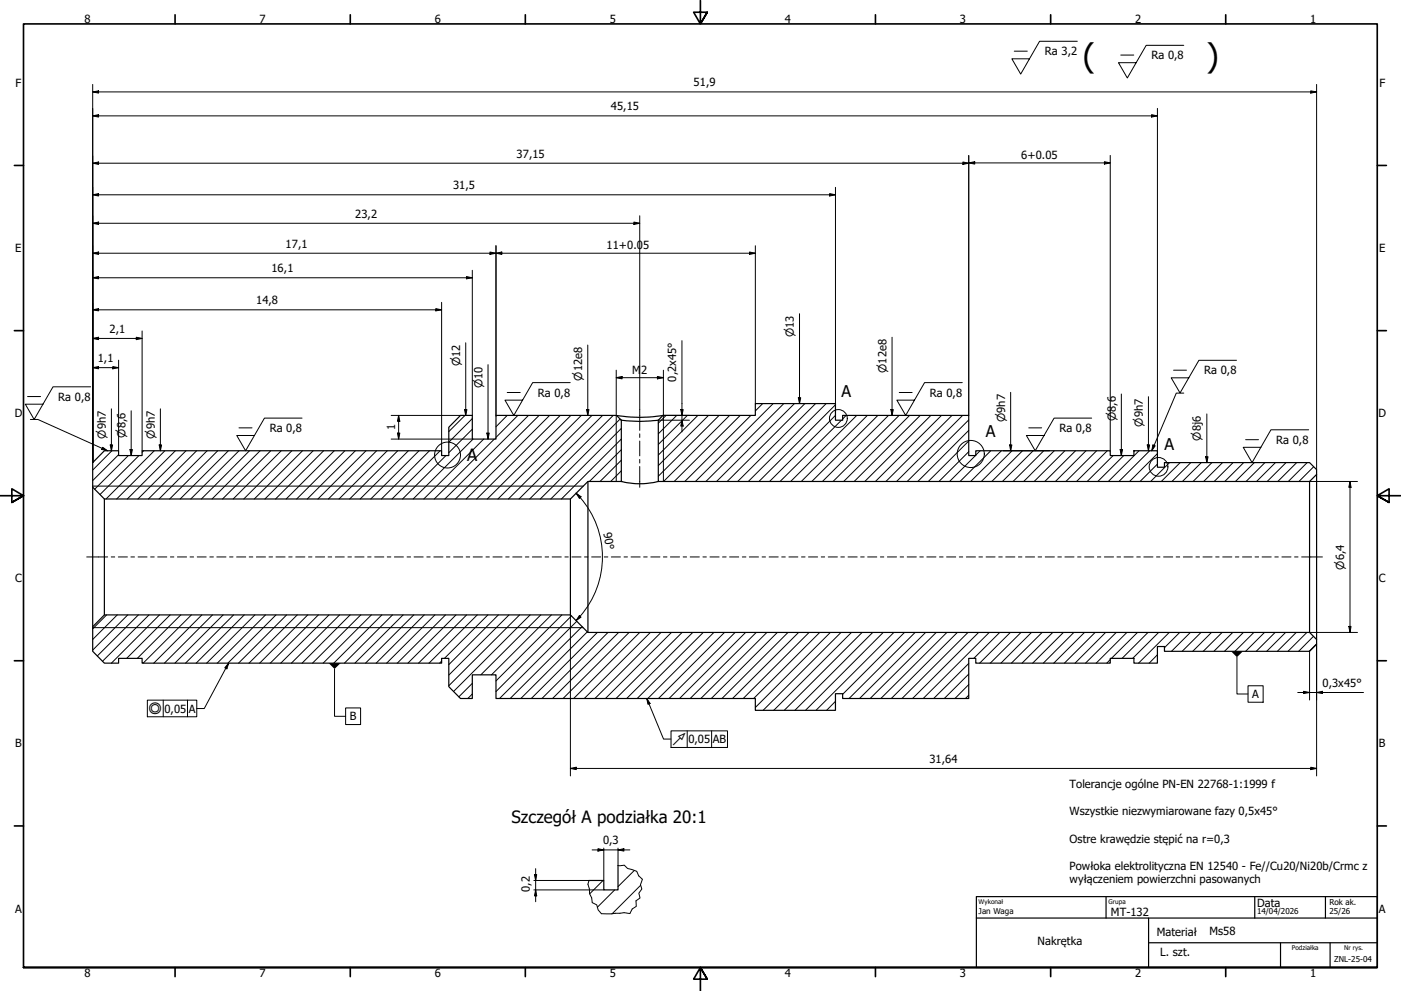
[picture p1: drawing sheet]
<svg xmlns="http://www.w3.org/2000/svg" width="594mm" height="420mm" viewBox="0 0 594 420" stroke-linecap="round" stroke-linejoin="round" font-family="sans-serif">
<!-- layer: Hatch (ISO) -->
<g fill="none" stroke="#000" stroke-width=".42">
<path d="M197.2 176.1l-6.9 6.9M200.3 177.5l-10 10M210.6 176.1l-.3 .3M215.1 176.1l-4.8 4.9M219.6 176.1l-9.3 9.4M224.1 176.1l-35.4 35.5M228.6 176.1l-35.4 35.5M233 176.1l-35.3 35.5M237.6 176.1l-35.5 35.5M242.1 176.1l-35.5 35.5M246.5 176.1l-35.4 35.5M251 176.1l-35.4 35.5"/>
<path d="M255.5 176.1l-35.4 35.5M260 176.1l-35.4 35.5M263 177.7l-33.9 33.9M282.4 176.1l-3.3 3.3M287 176.1l-7.9 7.8M291.5 176.1l-12.4 12.3M295.9 176.1l-16.8 16.9M300.4 176.1l-21.3 21.3M304.9 176.1l-25.8 25.8M309.4 176.1l-28 28M313.9 176.1l-28 28M318.4 176.1l-28 28"/>
<path d="M323.4 171.1l-3.1 3.1M327.9 171.1l-33 33M332.4 171.1l-33.1 33M336.9 171.1l-33.1 33M341.3 171.1l-32.9 33M345.8 171.1l-33 33M350.3 171.1l-33 33M354.3 176.1l-28 28M354.3 171.6l-32.5 32.5M356.8 178.2l-26 25.9M358.8 176.1l-1.5 1.6M363.3 176.1l-28 28"/>
<path d="M367.8 176.1l-28 28M372.2 176.1l-28 28M376.7 176.1l-28 28M381.3 176.1l-28 28M385.7 176.1l-27.9 28M390.2 176.1l-28 28M394.7 176.1l-28 28M399.2 176.1l-28 28M403.7 176.1l-28 28M408.2 176.1l-28 28M410.8 178l-26.1 26.1M47.4 191.1l-8.1 8.2"/>
<path d="M50.3 192.8l-11 11M54.4 193.1l-14.3 14.3M58.9 193.1l-16.5 16.6M60.9 191.1l-.6 .6M65.4 191.1l-20.4 20.5M69.9 191.1l-20.4 20.5M74.4 191.1l-20.4 20.5M78.9 191.1l-20.4 20.5M83.4 191.1l-20.5 20.5M87.8 191.1l-20.4 20.5M92.3 191.1l-20.4 20.5M96.8 191.1l-20.4 20.5"/>
<path d="M101.3 191.1l-20.4 20.5M105.8 191.1l-20.4 20.5M110.3 191.1l-20.4 20.5M114.8 191.1l-20.4 20.5M119.3 191.1l-20.4 20.5M123.8 191.1l-20.4 20.5M128.3 191.1l-20.5 20.5M132.8 191.1l-20.5 20.5M137.2 191.1l-20.4 20.5M141.7 191.1l-20.4 20.5M146.2 191.1l-20.4 20.5M150.7 191.1l-20.4 20.5"/>
<path d="M155.2 191.1l-20.4 20.5M159.7 191.1l-20.4 20.5M164.2 191.1l-20.4 20.5M168.7 191.1l-20.4 20.5M173.2 191.1l-20.5 20.5M177.7 191.1l-20.5 20.5M182.1 191.1l-20.4 20.5M186.6 191.1l-20.4 20.5M189.1 193.1l-18.4 18.5M200.3 182l-10 9.9M200.6 186.2l-25.4 25.4M205.1 186.2l-25.4 25.4"/>
<path d="M209.6 186.2l-25.5 25.4M263.5 199.6l-4.5 4.5M263.5 195.1l-9.1 9M263.5 186.2l-25.4 25.4M263.5 181.7l-29.9 29.9M263.5 190.7l-13.6 13.4M410.8 182.5l-21.6 21.6M410.8 191.5l-12.7 12.6M410.8 187l-17.2 17.1M413.6 193.1l-10.9 11M415.6 191.1l-1.8 1.9M420.1 191.1l-13 13"/>
<path d="M424.6 191.1l-13 13M429.1 191.1l-13 13M433.6 191.1l-13 13M438.1 191.1l-13 13M442.6 191.1l-13 13M447 191.1l-12.9 13M451.5 191.1l-13 13M456.1 191.1l-13.1 13M460.5 191.1l-13 13M465 191.1l-13 13M469.5 191.1l-13 13M472 193.1l-11 11"/>
<path d="M476.5 193.1l-11 11M483 191.1l-13 13M487.5 191.1l-13 13M490.8 196.8l-7.4 7.3M490.8 192.3l-11.8 11.8M495.9 196.1l-8 8M500.4 196.1l-8 8M505 196.1l-8 8M509.4 196.1l-8 8M513.9 196.1l-8 8M518.4 196.1l-8 8M522.9 196.1l-8 8"/>
<path d="M527.4 196.1l-8 8M531.9 196.1l-8 8M536.4 196.1l-8 8M540.8 196.1l-8 8M545.3 196.1l-8 8M549.8 196.1l-8 8M554.3 196.1l-8 8M557 197.9l-6.2 6.2M263.5 204.1h.1M45.2 260.7l-5.9 5.9M49.7 260.7l-10.4 10.4M54.2 260.7l-14.9 14.9"/>
<path d="M58.7 260.7l-17.4 17.4M63.2 260.7l-19.7 19.6M67.6 260.7l-20.4 20.5M72.1 260.7l-18.4 18.4M76.6 260.7l-18.4 18.4M81.2 260.7l-20.5 20.5M85.6 260.7l-20.4 20.5M90.1 260.7l-20.4 20.5M94.6 260.7l-20.4 20.5M99.1 260.7l-20.4 20.5M103.6 260.7l-20.4 20.5M108.1 260.7l-20.5 20.5"/>
<path d="M112.6 260.7l-20.5 20.5M117 260.7l-20.4 20.5M121.5 260.7l-20.3 20.5M126 260.7l-20.4 20.5M130.5 260.7l-20.4 20.5M135 260.7l-20.4 20.5M139.5 260.7l-20.4 20.5M144 260.7l-20.4 20.5M148.5 260.7l-20.4 20.5M153 260.7l-20.5 20.5M157.5 260.7l-20.5 20.5M161.9 260.7l-20.4 20.5"/>
<path d="M166.4 260.7l-20.4 20.5M170.9 260.7l-20.4 20.5M175.5 260.7l-20.5 20.5M179.9 260.7l-20.4 20.5M184.4 260.7l-20.4 20.5M188.9 260.7l-20.4 20.5M193.4 260.7l-20.4 20.5M197.9 260.7l-20.4 20.5M202.4 260.7l-20.5 20.5M206.9 260.7l-18.4 18.4M211.3 260.7l-21 21.1M215.8 260.7l-25.5 25.5"/>
<path d="M220.3 260.7l-30 30M224.8 260.7l-32.5 32.5M229.3 260.7l-25.4 25.4M233.8 260.7l-25.4 25.4M238.3 260.7l-28 28M242.3 261.2l-32 32M244.5 263.4l-32.7 32.7M246.8 265.7l-30.5 30.4M249 267.9l-28.1 28.2M253.3 268.1l-28 28M257.8 268.1l-28 28M262.3 268.1l-28 28"/>
<path d="M266.8 268.1l-28 28M271.3 268.1l-28 28M275.8 268.1l-28 28M280.3 268.1l-28 28M284.7 268.1l-28 28M289.2 268.1l-28 28M293.8 268.1l-28.1 28M298.2 268.1l-28 28M302.7 268.1l-28 28M307.2 268.1l-28 28M311.7 268.1l-28 28M316.2 268.1l-28 28"/>
<path d="M320.7 268.1l-28 28M325.2 268.1l-28 28M329.6 268.1l-28 28M334.1 268.1l-28 28M338.6 268.1l-28 28M343.1 268.1l-27.9 28M347.6 268.1l-28 28M352.1 268.1l-31.8 31.9M356.6 268.1l-33 33.1M361.1 268.1l-33 33.1M365.6 268.1l-33.1 33.1M370.1 268.1l-33 33.1"/>
<path d="M374.5 268.1l-32.9 33.1M379 268.1l-33 33.1M383.5 268.1l-26.2 26.3M388 268.1l-28 28M392.5 268.1l-28 28M397 268.1l-28 28M401.5 268.1l-28 28M406 268.1l-28 28M410.5 268.1l-28 28M415 268.1l-28 28M419.5 268.1l-28 28M423.9 268.1l-11 11"/>
<path d="M428.4 268.1l-13 13.1M432.9 268.1l-13 13.1M437.4 268.1l-13 13.1M441.9 268.1l-13 13.1M446.4 268.1l-13 13.1M450.9 268.1l-13 13.1M455.4 268.1l-13 13.1M459.9 268.1l-13.1 13.1M464.4 268.1l-13 13.1M468.8 268.1l-12.9 13.1M470.8 279.6l-1.5 1.6M473.3 268.1l-13 13.1"/>
<path d="M477.8 268.1l-13 13.1M482.3 268.1l-11 11M486.8 268.1l-11 11M490.8 277.6l-3.5 3.6M491.3 268.1l-11 11M495.8 268.1l-13 13.1M500.3 268.1l-6.5 6.5M504.8 268.1l-8 8M509.3 268.1l-8 8M513.7 268.1l-7.9 8M518.2 268.1l-8 8M522.7 268.1l-8 8"/>
<path d="M527.2 268.1l-8 8M531.7 268.1l-8 8M536.2 268.1l-8 8M540.7 268.1l-8 8M545.1 268.1l-8 8M549.7 268.1l-8 8M554.2 268.1l-8 8M557 269.8l-6.3 6.3M558.3 273l-3.2 3.1M187.3 280.3l-.9 .9M200.3 294.2l-1.9 1.9M200.3 289.7l-5.7 5.7"/>
<path d="M354.3 297.3l-3.8 3.9M410.8 294.7l-1.4 1.4M410.8 290.2l-5.9 5.9M410.8 285.8l-10.4 10.3M410.8 281.3l-14.9 14.8M255.7 373.3l-5.6 5.6M260.7 377.3l-7.4 7.4M269 369l-6.9 6.9M271.7 375.3l-12.1 12.1"/>
</g>
<!-- layer: Visible (ISO) -->
<g fill="none" stroke="#000" stroke-width=".51">
<path d="M261.4 176.1a59.1 59.1 0 0 0 19.7 0M263.5 178.2a60.8 60.8 0 0 0 15.6 0M281.1 176.1h39.2v-5h34v7.1h3v-2.1h53.5v17h3v-2h57v2h10v-2h10v7h3v-2h61.5l3 3v2l-3 3h-276.2v-25.9zM44.3 191.1h6v2h10v-2h127v2h3v-12l5-5h5v10.1h10v-10.1h51.1l2.1 2.1v25.9h-14.2l-7.4 7.5h-197.6l-5-5.1v-10.4zM39.3 206.5v59.2M44.3 211.6v49.1M241.9 211.6v49.1M249.3 204.1v64M263.5 204.1a32.8 32.8 0 0 0 15.6 0M555.3 204.1v64M558.3 201.1v70M44.3 260.7h197.6l7.4 7.4h306l3 3v2.1l-3 2.9h-61.5v-2h-3v7.1h-10v-2.1h-10v2.1h-57v-2.1h-3v17h-53.5v-2h-3v7.1h-34v-5.1h-110v-10h-10v10h-5l-5-5v-12h-3v2.1h-127v-2.1h-10v2.1h-6l-5-5.1v-10.4z"/>
<path d="M262.1 366.9v10.4h-6.1v-4h-6.3"/>
</g>
<!-- layer: Visible Narrow (ISO) -->
<path d="M261.3 176.1v28M281.3 176.1v28M39.3 206.1h208M39.3 266.1h208" fill="none" stroke="#000" stroke-width=".42"/>
<!-- layer: Break Line (ISO) -->
<path d="M262.1 366.9l2.6-.1 1.4 1.4 3.9 1.2 .8 1.9 1.6 1.5-.8 2.3 .6 1.8-1.3 1.8 .5 2-1.7 1.2 .1 2.4-1.7 1.1-1 1.9-2.4-.4-5.5 .6-4.2-.1-1.4-1.7-.6-2.1-1.9-.9-.2-2-.9-1.8-.1-2-.6-2 .4-1.6" fill="none" stroke="#000" stroke-width=".42"/>
<!-- layer: Detail Boundary (ISO) -->
<circle cx="189.8" cy="192.9" r="5.5" fill="none" stroke="#000" stroke-width=".42"/>
<!-- layer: Border (ISO) -->
<g fill="none" stroke="#000" stroke-width=".7">
<path d="M74.2 6.3v3.8M148.5 6.3v3.8M222.8 6.3v3.8M297 .2v9.9l-2.9-4.9h5.8l-2.9 4.9 2.9-4.9M371.2 6.3v3.8M445.5 6.3v3.8M519.7 6.3v3.8M6.1 70.1h3.9M584 70.1h3.9M6.1 140.2h3.9M584 140.2h3.9M0 210.2h10l-5-3v5.8l5-2.8-5 2.8"/>
<path d="M594 210.2h-10l5-3v5.8l-5-2.8 5 2.8M6.1 280.1h3.9M584 280.1h3.9M6.1 350.2h3.9M584 350.2h3.9M10 410.2v-400.1h574v400.1h-574h574M74.2 410.2v3.9M148.5 410.2v3.9M222.8 410.2v3.9M299.9 415.1l-2.9-4.9 2.9 4.9h-5.8l2.9-4.9v10M371.2 410.2v3.9M445.5 410.2v3.9"/>
<path d="M519.7 410.2v3.9"/>
</g>
<!-- layer: Title (ISO) -->
<path d="M414 380.2h170v30h-170zM414 389.2h170M469 380.2v9M487 399.7h97M487 389.2v21M532.1 380.2v9M543 399.7v10.5M562 380.2v9M564 399.7v10.5" fill="none" stroke="#000" stroke-width=".51"/>
<!-- layer: Sketch Geometry (ISO) -->
<g fill="none" stroke="#000" stroke-width=".42">
<circle cx="355.5" cy="177.4" r="3.8"/>
<circle cx="411.6" cy="192.5" r="5.7"/>
<circle cx="491.3" cy="197.9" r="4"/>
</g>
<!-- layer: Centerline (ISO) -->
<g fill="none" stroke="#000" stroke-width=".42">
<path d="M271.3 173.7v8.8M271.3 183.9v1.6M271.3 187v6.3M271.3 194.8v1.5M271.3 197.8v8.8M36.8 236.1h8.9M47.2 236.1h1.4M50.2 236.1h3.8M55.5 236.1h1.5M58.5 236.1h3.9M63.9 236.1h1.5M66.9 236.1h3.8"/>
<path d="M72.3 236.1h1.4M75.2 236.1h3.9M80.6 236.1h1.5M83.6 236.1h3.8M89 236.1h1.5M91.9 236.1h3.9M97.3 236.1h1.5M100.3 236.1h3.9M105.7 236.1h1.5M108.7 236.1h3.9M114 236.1h1.6M117 236.1h3.9"/>
<path d="M122.4 236.1h1.5M125.4 236.1h3.9M130.8 236.1h1.5M133.8 236.1h3.9M139.1 236.1h1.6M142.2 236.1h3.8M147.5 236.1h1.5M150.5 236.1h3.9M155.9 236.1h1.5M158.9 236.1h3.9M164.2 236.1h1.5M167.3 236.1h3.8"/>
<path d="M172.6 236.1h1.5M175.6 236.1h3.9M181 236.1h1.4M184 236.1h3.8M189.3 236.1h1.5M192.3 236.1h3.9M197.7 236.1h1.5M200.7 236.1h3.8M206.1 236.1h1.4M209 236.1h3.9M214.4 236.1h1.5M217.4 236.1h3.9"/>
<path d="M222.8 236.1h1.5M225.7 236.1h3.9M231.1 236.1h1.6M234.1 236.1h3.9M239.5 236.1h1.5M242.5 236.1h3.9M247.8 236.1h1.6M250.9 236.1h3.8M256.2 236.1h1.5M259.2 236.1h3.9M264.6 236.1h1.5M267.6 236.1h3.9"/>
<path d="M272.9 236.1h1.5M276 236.1h3.8M281.3 236.1h1.5M284.3 236.1h3.9M289.7 236.1h1.4M292.7 236.1h3.8M298.1 236.1h1.4M301.1 236.1h3.8M306.4 236.1h1.5M309.4 236.1h3.8M314.8 236.1h1.5M317.8 236.1h3.8"/>
<path d="M323.2 236.1h1.4M326.1 236.1h3.9M331.5 236.1h1.5M334.5 236.1h3.8M339.9 236.1h1.5M342.8 236.1h3.9M348.2 236.1h1.5M351.2 236.1h3.9M356.6 236.1h1.5M359.6 236.1h3.9M364.9 236.1h1.6M367.9 236.1h3.9"/>
<path d="M373.3 236.1h1.5M376.3 236.1h3.9M381.7 236.1h1.5M384.7 236.1h3.9M390 236.1h1.5M393 236.1h3.9M398.4 236.1h1.5M401.4 236.1h3.9M406.8 236.1h1.4M409.8 236.1h3.8M415.1 236.1h1.5M418.1 236.1h3.9"/>
<path d="M423.5 236.1h1.5M426.5 236.1h3.8M431.9 236.1h1.4M434.8 236.1h3.9M440.2 236.1h1.5M443.2 236.1h3.9M448.6 236.1h1.5M451.5 236.1h3.9M456.9 236.1h1.5M459.9 236.1h3.9M465.3 236.1h1.5M468.3 236.1h3.9"/>
<path d="M473.6 236.1h1.6M476.6 236.1h3.9M482 236.1h1.6M485 236.1h3.9M490.4 236.1h1.5M493.4 236.1h3.9M498.7 236.1h1.6M501.8 236.1h3.8M507.1 236.1h1.5M510.1 236.1h3.9M515.5 236.1h1.5M518.5 236.1h3.9"/>
<path d="M523.8 236.1h1.5M526.9 236.1h3.8M532.2 236.1h1.5M535.2 236.1h3.9M540.6 236.1h1.4M543.6 236.1h3.8M549 236.1h1.4M551.9 236.1h8.9"/>
</g>
<!-- layer: Dimension (ISO) -->
<g fill="none" stroke="#000" stroke-width=".42">
<path d="M39.3 39l2.5-.5v1zM39.3 35.8v160.3M39.3 39h519M555.8 38.5l2.5 .5-2.5 .5zM558.3 35.8v163.3M39.3 49.1l2.5-.5v1zM39.3 49.1h451.5M488.3 48.6l2.5 .5-2.5 .5zM490.8 46v145.1M39.3 69.2l2.5-.5v1zM39.3 69.2h371.5M354.3 79.4v91.7"/>
<path d="M408.3 68.7l2.5 .5-2.5 .5zM410.8 69.1l2.5-.5v1zM410.8 65.9v110.2M410.8 69.1h60M468.3 68.6l2.5 .5-2.5 .5zM470.8 65.9v125.2M39.3 82.6l2.5-.5v1zM39.3 94.7l2.5-.6v1.1zM39.3 82.6h315M39.3 94.7h232M268.8 94.1l2.5 .6-2.5 .5zM271.3 91.5v82.2"/>
<path d="M351.8 82.1l2.5 .5-2.5 .5zM39.3 117.8l2.5-.5v.9zM39.3 107.4l2.5-.6v1.1zM39.3 117.8h161M39.3 107.4h281M197.8 117.3l2.5 .5-2.5 .4zM200.3 114.6v61.5M207.8 106.8l2.5 .6-2.5 .5zM210.3 107.4l2.5-.6v1.1zM210.3 104.2v71.9M317.8 106.8l2.5 .6-2.5 .5zM320.3 104.2v66.9"/>
<path d="M39.3 131.4l2.5-.5v.9zM39.3 131.4h148M184.8 130.9l2.5 .5-2.5 .4zM187.3 128.2v62.9M339 133v38.1M39.3 155.9l2.5-.5v1zM39.3 143.5l2.5-.5v1zM39.3 155.9h11M39.3 143.5h21M47.8 155.4l2.5 .5-2.5 .5zM50.3 152.7v38.4M57.8 143l2.5 .5-2.5 .5z"/>
<path d="M60.3 140.3v50.8M197.5 145.3v30.8M206.9 154.6v31.6M249.2 146.3v29.8M261.3 157v19.1M278.8 159.6l2.5 .5-2.5 .5zM281.3 157v19.1M289.2 144.4v38.7M378.3 143v33.1M47.2 173.3v17.8M55.6 174.2v18.9M68 173.3v17.8"/>
<path d="M165.9 176.1h29.4M169 176.1l.5 2.5h-1zM169 176.1v10.1M197 173.7h1l-.5 2.4zM248.7 173.7h1l-.5 2.4zM261.3 160.1l2.5-.5v1zM261.3 160.1h20M279.1 178.2h13.3M281.1 176.1h11.3M288.7 173.7h1l-.5 2.4zM289.2 178.2l.5 2.4h-1zM338.5 168.6h1l-.5 2.5z"/>
<path d="M377.8 173.7h1l-.5 2.4zM428.6 166.3v24.8M475.5 167v26.1M487 168.2v22.9M511.7 175.5v20.6M46.7 188.6h1.1l-.6 2.5zM55.1 190.6h1l-.5 2.5zM67.5 188.6h1l-.5 2.5zM165.9 186.2h34.4M168.5 183.6h1l-.5 2.6zM206.4 183.6h1.1l-.6 2.6zM425.4 191.1h19.7"/>
<path d="M428.1 188.6h1l-.5 2.5zM475 190.6h1l-.5 2.5zM486.5 188.6h1l-.5 2.5zM511.2 193.7h1.1l-.6 2.4zM244.3 209.1l2.1 1.5-.7 .7zM244.3 209.1l1.7 1.8M246 210.9a38.2 38.2 0 0 1 0 50.4M555.3 204.1h20.3M572.5 204.1l.4 2.5h-1zM572.5 204.1v64M241.9 260.7v68.3M245.7 261l.7 .7-2.1 1.4z"/>
<path d="M246 261.3l-1.7 1.8M555.3 276.1v20.7M555.3 268.1h20.3M558.3 273.2v55.8M571.9 265.6h1l-.4 2.5zM550.3 293.6h27.9M552.8 293.1l2.5 .5-2.5 .4zM558.3 293.6l2.5-.5v.9zM241.9 325.8l2.4-.5v1zM241.9 325.8h316.4M555.8 325.3l2.5 .5-2.5 .5zM253.6 359.8l2.4 .5-2.4 .5z"/>
<path d="M256 359.6v13.7M262.1 359.6v7.3M226.4 373.3h23.3M226.4 377.3h29.6M226.6 370.8h1l-.5 2.5zM227.1 377.3l.5 2.5h-1zM227.1 368.3v14M251.1 360.3h16M262.1 360.3l2.4-.5v1z"/>
</g>
<g fill="#000">
<path d="M39.3 39l2.5-.5v1zM555.8 38.5l2.5 .5-2.5 .5zM39.3 49.1l2.5-.5v1zM488.3 48.6l2.5 .5-2.5 .5zM39.3 69.2l2.5-.5v1zM408.3 68.7l2.5 .5-2.5 .5zM410.8 69.1l2.5-.5v1zM468.3 68.6l2.5 .5-2.5 .5zM39.3 82.6l2.5-.5v1zM39.3 94.7l2.5-.6v1.1zM268.8 94.1l2.5 .6-2.5 .5zM351.8 82.1l2.5 .5-2.5 .5z"/>
<path d="M39.3 117.8l2.5-.5v.9zM39.3 107.4l2.5-.6v1.1zM197.8 117.3l2.5 .5-2.5 .4zM207.8 106.8l2.5 .6-2.5 .5zM210.3 107.4l2.5-.6v1.1zM317.8 106.8l2.5 .6-2.5 .5zM39.3 131.4l2.5-.5v.9zM184.8 130.9l2.5 .5-2.5 .4zM39.3 155.9l2.5-.5v1zM39.3 143.5l2.5-.5v1zM47.8 155.4l2.5 .5-2.5 .5zM57.8 143l2.5 .5-2.5 .5z"/>
<path d="M261.3 160.1l2.5-.5v1zM169 176.1l.5 2.5h-1zM197 173.7h1l-.5 2.4zM248.7 173.7h1l-.5 2.4zM278.8 159.6l2.5 .5-2.5 .5zM288.7 173.7h1l-.5 2.4zM338.5 168.6h1l-.5 2.5zM377.8 173.7h1l-.5 2.4zM46.7 188.6h1.1l-.6 2.5zM55.1 190.6h1l-.5 2.5zM67.5 188.6h1l-.5 2.5zM168.5 183.6h1l-.5 2.6z"/>
<path d="M206.4 183.6h1.1l-.6 2.6zM289.2 178.2l.5 2.4h-1zM428.1 188.6h1l-.5 2.5zM475 190.6h1l-.5 2.5zM486.5 188.6h1l-.5 2.5zM511.2 193.7h1.1l-.6 2.4zM244.3 209.1l2.1 1.5-.7 .7zM572.5 204.1l.4 2.5h-1zM245.7 261l.7 .7-2.1 1.4zM571.9 265.6h1l-.4 2.5zM552.8 293.1l2.5 .5-2.5 .4zM558.3 293.6l2.5-.5v.9z"/>
<path d="M241.9 325.8l2.4-.5v1zM555.8 325.3l2.5 .5-2.5 .5zM262.1 360.3l2.4-.5v1zM226.6 370.8h1l-.5 2.5zM227.1 377.3l.5 2.5h-1zM253.6 359.8l2.4 .5-2.4 .5z"/>
</g>
<!-- layer: Symbol (ISO) -->
<g fill="none" stroke="#000" stroke-width=".42">
<path d="M456.8 17.5h-16l-8 13.9-3.7-6.5h7.5M502 19.2h-16l-8 13.9-3.7-6.5h7.5M430.1 21.7h5.5M475.2 23.3h5.6M497.6 157h5.5M524.3 152.8h-15.9l-8 13.8-3.8-6.4h7.5M11.7 168.1h5.5M12.9 177.8h3.2l29.5 13.3M38.4 164h-15.9l-8 13.8-3.8-6.4h7.5M128.1 177.3h-16l-8 13.8-3.7-6.5h7.4M215.1 166.4h5.5M241.8 162.2h-15.9l-8 13.9-3.8-6.4h7.5"/>
<path d="M381.3 166.4h5.5M408.1 162.2h-16.1l-8 13.9-3.7-6.4h7.5M462.9 177.3h-15.9l-8 13.8-3.8-6.5h7.5M502 166.7h-3.2l-10.4 24.4M43.6 189.7l2 1.4-2.5-.6zM101.3 181.4h5.6M436.2 181.4h5.5M488.9 188.6l.9 .4-1.4 2.1zM528.2 186.4h5.5M554.9 182.2h-16l-8 13.9-3.7-6.4h7.5M524.5 278.6v15.6h4.7M62.5 296.8h20.9v7.1h-20.9z"/>
<path d="M69.2 296.8v7.1M79.5 296.8v7.1M97 281.2l-.8 2.4-.9-.5zM97 281.2l-10.4 19.2h-3.2M141.9 283.6v20.1h4.7M274.3 296.1l1.4 2.1-.9 .4zM274.3 296.1l7.1 17.3h3.1M529.2 290.7h6.4v7h-6.4zM146.6 300.1h6.3v7.1h-6.3zM284.5 309.9h24v7h-24zM291.4 309.9v7M301.8 309.9v7"/>
</g>
<path d="M43.6 189.7l2 1.4-2.5-.6zM488.9 188.6l.9 .4-1.4 2.1zM522 276.1h5l-2.5 2.5zM97 281.2l-.8 2.4-.9-.5zM139.4 281.2h5l-2.5 2.4zM274.3 296.1l1.4 2.1-.9 .4z" fill="#000"/>
<g font-size="13.7">
<text x="459.1" y="28.3">(</text>
<text x="511.6" y="28.3">)</text>
</g>
<g font-size="7.2">
<text x="198.1" y="195.6">A</text>
<text x="216.9" y="348.8">Szczegół A podziałka 20:1</text>
</g>
<g font-size="6.9">
<text x="356.9" y="168.5">A</text>
<text x="418.1" y="185.3">A</text>
<text x="493.8" y="190.6">A</text>
</g>
<g font-size="4.8">
<text x="35.8" y="9.8">8</text>
<text x="110" y="9.8">7</text>
<text x="184.3" y="9.8">6</text>
<text x="258.6" y="9.8">5</text>
<text x="332.8" y="9.8">4</text>
<text x="407" y="9.8">3</text>
<text x="481.3" y="9.8">2</text>
<text x="555.6" y="9.8">1</text>
<text x="443.1" y="23.4">Ra 3,2</text>
<text x="488.3" y="25.1">Ra 0,8</text>
<text x="6.6" y="36.9">F</text>
<text x="294.1" y="36.6">51,9</text>
<text x="584.9" y="36.9">F</text>
<text x="259.1" y="46.7">45,15</text>
<text x="219.1" y="66.8">37,15</text>
<text x="433.1" y="67.5">6+0.05</text>
<text x="192.2" y="80.2">31,5</text>
<text x="150.6" y="92.3">23,2</text>
<text x="6.5" y="106.9">E</text>
<text x="121.1" y="104.9">17,1</text>
<text x="257.2" y="105.8">11+0.0</text>
<text x="272.7" y="105.8">5</text>
<text x="584.8" y="106.9">E</text>
<text x="115.1" y="115.4">16,1</text>
<text x="108.6" y="128.9">14,8</text>
<text x="46.4" y="141.1">2,1</text>
<text x="41.5" y="153.5">1,1</text>
<text x="268.1" y="158.6">M</text>
<text x="271.8" y="158.6">2</text>
<text x="286.8" y="161.8" transform="rotate(-90 286.8 161.8)">0,2x45°</text>
<text x="510.6" y="158.7">Ra 0,8</text>
<text x="24.7" y="169.8">Ra 0,8</text>
<text x="228.1" y="168.1">Ra 0,8</text>
<text x="394.3" y="168.1">Ra 0,8</text>
<text x="6.2" y="176.9">D</text>
<text x="584.5" y="176.9">D</text>
<text x="114.4" y="183.1">Ra 0,8</text>
<text x="167.5" y="182.4" transform="rotate(-90 167.5 182.4)">1</text>
<text x="449.2" y="183.1">Ra 0,8</text>
<text x="541.1" y="188.1">Ra 0,8</text>
<text x="256" y="225.9" transform="rotate(81 256 225.9)">90°</text>
<text x="6.4" y="246.9">C</text>
<text x="584.7" y="246.9">C</text>
<text x="560.8" y="291.2">0,3x45°</text>
<text x="531" y="296">A</text>
<text x="69.7" y="302.1">0,05</text>
<text x="80" y="302.1">A</text>
<text x="148.3" y="305.4">B</text>
<text x="6.4" y="316.9">B</text>
<text x="291.9" y="315.1">0,05</text>
<text x="302.3" y="315.1">AB</text>
<text x="584.7" y="316.9">B</text>
<text x="394.1" y="323.4">31,64</text>
<text x="453.5" y="334.2">Tolerancje ogólne PN-EN 22768-1:1999 f</text>
<text x="453.5" y="345.7">Wszystkie niezwymiarowane fazy 0,5x45°</text>
<text x="255.7" y="357.9">0,3</text>
<text x="453.5" y="357.2">Ostre krawędzie stępić na r=0,3</text>
<text x="453.5" y="368.7">Powłoka elektrolityczna EN 12540 - Fe//Cu20/Ni20b/Crmc z</text>
<text x="453.5" y="374.5">wyłączeniem powierzchni pasowanych</text>
<text x="224.7" y="378.2" transform="rotate(-90 224.7 378.2)">0,2</text>
<text x="6.4" y="386.9">A</text>
<text x="471.1" y="388.2">MT-132</text>
<text x="533" y="384.7">Data</text>
<text x="584.7" y="386.9">A</text>
<text x="440" y="400.5">Nakrętka</text>
<text x="490.5" y="397">Materiał</text>
<text x="512.8" y="396.6">Ms58</text>
<text x="492" y="405.5">L. szt.</text>
<text x="35.8" y="414.1">8</text>
<text x="110" y="414.1">7</text>
<text x="184.3" y="414.1">6</text>
<text x="258.6" y="414.1">5</text>
<text x="332.8" y="414.1">4</text>
<text x="407" y="414.1">3</text>
<text x="481.3" y="414.1">2</text>
<text x="555.6" y="414.1">1</text>
</g>
<g font-size="4.6">
<text x="336.6" y="143" transform="rotate(-90 336.6 143)">⌀13</text>
<text x="195.1" y="155.3" transform="rotate(-90 195.1 155.3)">⌀12</text>
<text x="246.8" y="161.4" transform="rotate(-90 246.8 161.4)">⌀12e8</text>
<text x="375.9" y="158.1" transform="rotate(-90 375.9 158.1)">⌀12e8</text>
<text x="204.5" y="164.5" transform="rotate(-90 204.5 164.5)">⌀10</text>
<text x="426.2" y="179" transform="rotate(-90 426.2 179)">⌀9h7</text>
<text x="473.1" y="178.5" transform="rotate(-90 473.1 178.5)">⌀8,6</text>
<text x="44.8" y="186" transform="rotate(-90 44.8 186)">⌀9h7</text>
<text x="53.2" y="185.5" transform="rotate(-90 53.2 185.5)">⌀8,6</text>
<text x="65.6" y="186" transform="rotate(-90 65.6 186)">⌀9h7</text>
<text x="484.6" y="180.8" transform="rotate(-90 484.6 180.8)">⌀9h7</text>
<text x="509.3" y="186.8" transform="rotate(-90 509.3 186.8)">⌀8j6</text>
<text x="570" y="241.5" transform="rotate(-90 570 241.5)">⌀6,4</text>
<text x="63" y="302.8">◎</text>
<text x="285.1" y="315.9">↗</text>
</g>
<g font-size="3.4">
<text x="563.8" y="383.6">Rok ak.</text>
<text x="415" y="387.5">Jan Waga</text>
<text x="533" y="387.7">14/04/2026</text>
<text x="563.8" y="387.7">25/26</text>
<text x="565.8" y="407.7">ZNL-25-04</text>
</g>
<g font-size="2.7">
<text x="415" y="383.3">Wykonał</text>
<text x="470" y="383.2">Grupa</text>
<text x="547.8" y="402.8">Podziałka</text>
<text x="570" y="402.7">Nr rys.</text>
</g>
</svg>
